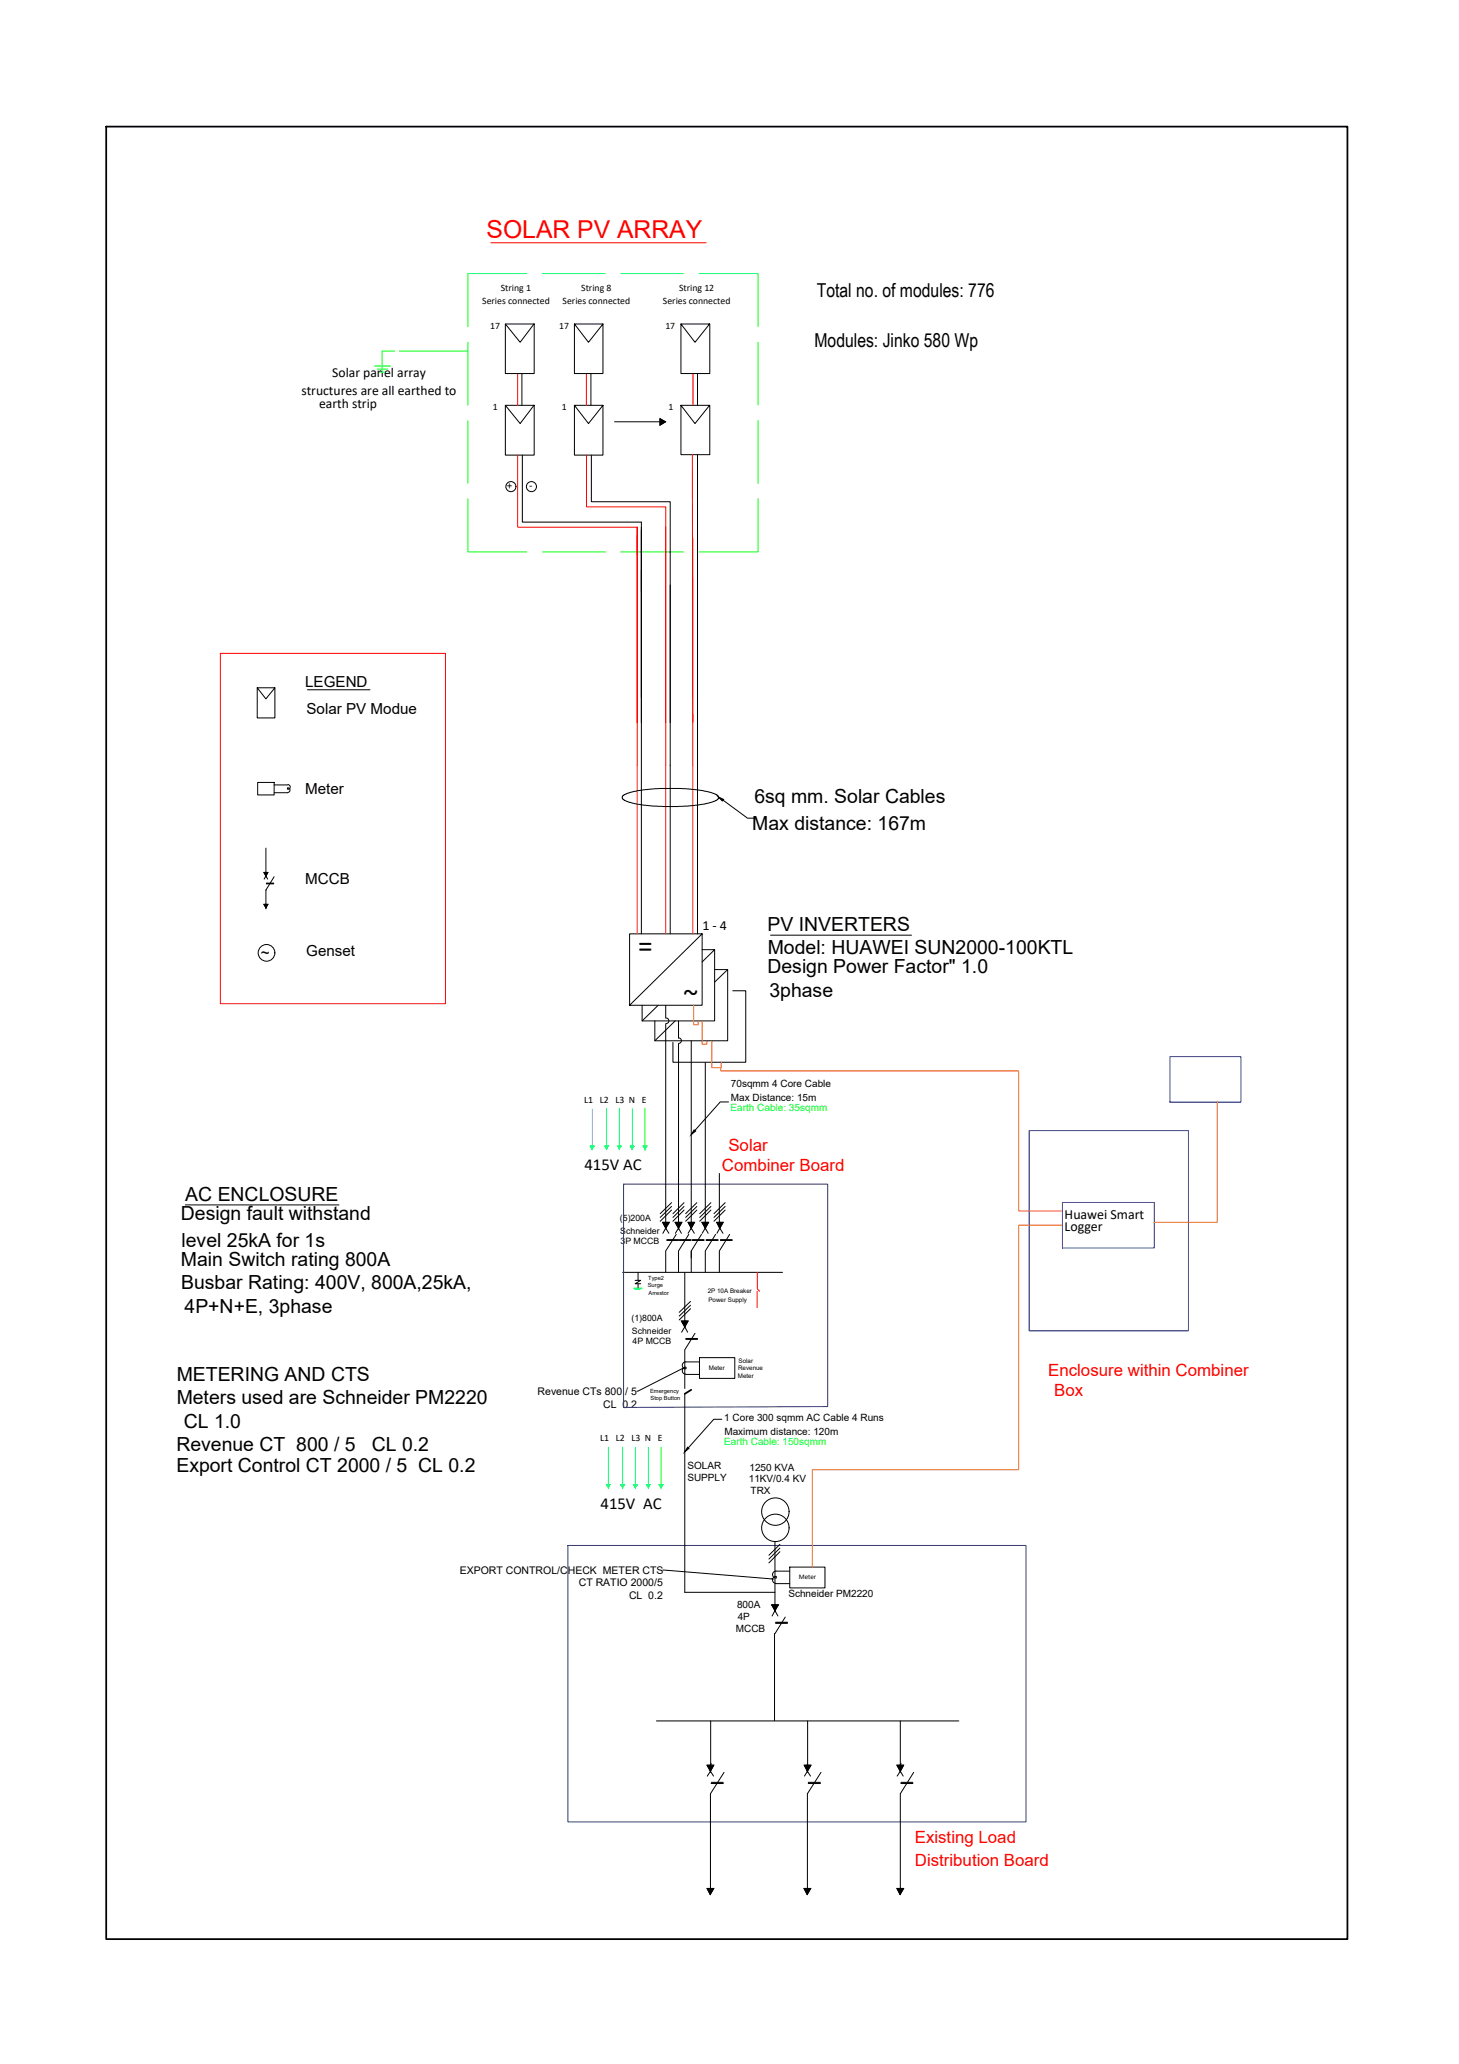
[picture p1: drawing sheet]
<svg xmlns="http://www.w3.org/2000/svg" width="210mm" height="297mm" viewBox="0 0 210 297" stroke-linecap="round" stroke-linejoin="round" font-family="sans-serif">
<!-- layer: 0 -->
<g fill="#000" stroke="#000" stroke-width=".14">
<path d="M95 60.3l.7 .4-.7 .5zM101.7 271.8h1l-.5 .8zM115.7 271.8h.9l-.5 .8zM129 271.8h1l-.5 .8z"/>
<path d="M38.3 130.2h.2l-.2 .4zM38 130.2l.3 .4v-.4z"/>
<path d="M38.3 125.6h.2l-.2 .5zM38 125.6l.3 .5v-.5z"/>
<path d="M111.5 231h.5l-.5 .8zM111 231l.5 .8v-.8z"/>
<path d="M102.2 254h.5l-.5 .9zM101.7 254l.5 .9v-.9z"/>
<path d="M116.2 254h.5l-.5 .9zM115.7 254l.5 .9v-.9z"/>
<path d="M129.5 254h.5l-.5 .9zM129 254l.5 .9v-.9z"/>
</g>
<!-- layer: AC_combiner1 -->
<g fill="#000" stroke="#000" stroke-width=".14">
<path d="M95.8 175.9h.5l-.5 .8zM95.3 175.9l.5 .8v-.8z"/>
<path d="M97.6 175.9h.5l-.5 .8zM97.1 175.9l.5 .8v-.8z"/>
<path d="M99.4 175.9h.5l-.5 .8zM99 175.9l.4 .8v-.8z"/>
<path d="M101.5 175.9h.4l-.4 .8zM101 175.9l.5 .8v-.8z"/>
<path d="M103.6 175.9h.4l-.4 .8zM103.1 175.9l.5 .8v-.8z"/>
<path d="M98.5 190.1h.5l-.5 .9zM98 190.1l.5 .9v-.9z"/>
</g>
<!-- layer: Junction boxes -->
<g fill="#0ff" stroke="#0ff" stroke-width=".14">
<path d="M85.2 164.9h.3l-.3 .5zM84.9 164.9l.3 .5v-.5z"/>
<path d="M87.3 164.9h.3l-.3 .5zM87 164.9l.3 .5v-.5z"/>
<path d="M89.1 164.9h.3l-.3 .5zM88.8 164.9l.3 .5v-.5z"/>
<path d="M90.6 164.9l.4 .5v-.5zM91 164.9h.2l-.2 .5z"/>
<path d="M87.5 213.6h.3l-.3 .5zM87.2 213.6l.3 .5v-.5z"/>
<path d="M89.6 213.6h.3l-.3 .5zM89.3 213.6l.3 .5v-.5z"/>
<path d="M91.4 213.6h.3l-.3 .5zM91.1 213.6l.3 .5v-.5z"/>
<path d="M93 213.6l.3 .5v-.5zM93.3 213.6h.2l-.2 .5z"/>
</g>
<!-- layer: 2_WALLS -->
<path d="M103.3 114.7l.8 .3-.2 .3zM99.9 162.6l.2 .2-.7 .5zM98.9 208.3l.2 .1-.6 .5z" fill="#000" stroke="#000" stroke-width=".14"/>
<!-- layer: Junction boxes -->
<g fill="#0f0" stroke="#0f0" stroke-width=".14">
<path d="M92.5 164.9l.3 .5v-.5zM92.8 164.9h.3l-.3 .5z"/>
<path d="M94.8 213.6l.3 .5v-.5zM95.1 213.6h.3l-.3 .5z"/>
</g>
<!-- layer: 0 -->
<g fill="none" stroke="#000" stroke-width=".14">
<path d="M72.7 58.3h4.2v7.2h-4.2zM72.7 58.3l2.1 2.7 2-2.7M72.7 46.6h4.2v7.2h-4.2zM72.7 46.6l2.1 2.7 2-2.7M75.1 53.8v4.5M82.6 58.3v7.2h4.1v-7.2l-2 2.7-2.1-2.7h4.1M82.6 46.6v7.2h4.1v-7.2l-2 2.7-2.1-2.7h4.1M85 53.8v4.5M98 58.3v7.1h4.1v-7.1l-2.1 2.7-2-2.7h4.1M98 46.6v7.2h4.1v-7.2l-2.1 2.7-2-2.7h4.1M100.3 53.8v4.5M75.1 65.5v9.6h17.2"/>
<path d="M85.1 65.5v6.7h11.3v31.8M88.4 60.7h6.8M92.3 75.9v58.5M95 60.3l.7 .4-.7 .5zM100.3 65.4v69M37 99v4.3h2.5v-4.3l-1.2 1.6-1.3-1.6h2.5M44.2 99.3h9M96.4 84.2v50.2M37.1 112.6h2.3v1.8h-2.3zM39.4 113h2M39.4 114.1h2M41.4 113.4a.33 .33 0 0 1 .3 .3 .33 .33 0 0 1-.3 .3"/>
<path d="M41.4 112.9a.32 .32 0 0 1 .4 .4 .32 .32 0 0 1-.4 .2v-.1M38 130.2h.5l-.2 .4zM38 125.6h.5l-.2 .5zM38 126.5l.3-.4 .2 .4M38.3 122.1v4M38.3 128.1v2.1M38.3 127.1h1.1M38.3 127.2h1.1M39.4 126.2l-1.1 1.9M101 134.4v10.3h-10.4v-10.3h10.4l-10.4 10.3M101 136.7h1.8l-1.8 1.7M102.8 136.7v10.2h-10.4v-2.2"/>
<path d="M102.8 139.5h1.9v10.3h-10.5v-2.9M104.7 139.5l-1.9 1.8M94.7 144.7l-2.3 2.2M95.8 144.7v1.8M95.8 147.3v28.6M95.8 146.5a.4 .4 0 0 1 .4 .4 .4 .4 0 0 1-.4 .4M97.1 146.9l-2.9 2.9M97.6 146.9v2.5M97.6 150.2v25.7M97.6 149.4a.4 .4 0 0 1 .4 .4 .4 .4 0 0 1-.4 .4M99.4 149.8v26.9M105.4 142.6h1.9v10.3h-10.5v-2.9"/>
<path d="M26.7 173.4h22.1M98.5 200.6v28.6h13M95.4 226l15.7 1.2M111 231h1l-.5 .8zM111.1 232.6l.4-.8 .4 .8M111.4 235.1v12.5M111.5 221.9v9.1M111.6 233.5h1.7M111.6 233.6h1.7M111.6 227.9h2M111.6 226.9a.5 .5 0 0 0-.5 .5 .5 .5 0 0 0 .6 .5M112.2 222.3l-1.6 1.5"/>
<path d="M112.2 222.8l-1.6 1.6M112.2 223.3l-1.6 1.6M113 232.7l-1.5 2.4M113.6 225.5h5.1v3h-5.1zM94.4 247.7h43.5M101.7 254h1l-.5 .9zM101.8 255.6l.4-.7 .5 .7M102.2 247.7v6.3M102.3 256.7h1.7M102.3 256.6h1.7M102.3 256.5h1.7M104.2 255.1l-2 3v13.7"/>
<path d="M115.7 254h1l-.5 .9zM115.7 255.6l.5-.7 .4 .7M116.2 247.7v6.3M116.3 256.6h1.7M116.3 256.7h1.7M116.3 256.5h1.7M118.1 255.1l-1.9 3v13.7M129 254h1l-.5 .9zM129.1 255.6l.4-.7 .4 .7M129.5 247.7v6.3M129.6 256.6h1.7M129.6 256.7h1.7"/>
<path d="M129.6 256.5h1.7M131.5 255.1l-2 3v13.7"/>
<circle cx="73.5" cy="70" r=".73"/>
<circle cx="76.5" cy="70" r=".73"/>
<circle cx="38.3" cy="137.1" r="1.2"/>
<circle cx="111.5" cy="219.9" r="1.97"/>
<circle cx="111.5" cy="217.5" r="1.97"/>
</g>
<!-- layer: th_0 -->
<path d="M92.3 76.3v8.9M98.7 196.8a.5 .5 0 0 0-.5 .5 .5 .5 0 0 0 .5 .5M98.7 196a.5 .5 0 0 0-.5 .5 .5 .5 0 0 0 .5 .5M98.7 196.7v.3M100.6 195.4h5.1v3h-5.1zM111.6 226.1a.5 .5 0 0 0-.5 .5 .5 .5 0 0 0 .5 .5M111.7 226.9v.2" fill="none" stroke="#000" stroke-width=".14"/>
<!-- layer: Hot -->
<path d="M74.5 65.5v10.4h17.2M84.4 65.5v7.4h11.4v31.1M95.8 75.9v34.2M99.6 65.4l.1 38.6M99.7 77.5v32.6M31.7 94h32.4v50.4h-32.4zM91.7 104v-28.1v34.2" fill="none" stroke="#f00" stroke-width=".14"/>
<!-- layer: th_0 -->
<path d="M70.6 34.9h31M91.7 77.1v2.7" fill="none" stroke="#f00" stroke-width=".14"/>
<!-- layer: Structure and Earthing -->
<g fill="none" stroke="#0f0" stroke-width=".14">
<path d="M75.8 39.4h-8.5v7.6M78 39.4h9.1M89.3 39.4h9M100.6 39.4h8.5v7.6M53.9 52.7h2.3M54.3 53.1h1.4M54.6 53.6h.4M56.8 50.5h-1.8v3.1h.4M57.4 50.5h9.9M67.3 49.3v9M109.1 49.3v9M67.3 71.8v7.6h8.5"/>
<path d="M67.3 60.5v9M78 79.4h9.1M89.3 79.4h9M109.1 71.8v7.6h-8.5M109.1 60.5v9"/>
</g>
<!-- layer: 0 -->
<path d="M74.5 53.8v4.5M84.4 53.8v4.5M99.7 53.8v4.5" fill="none" stroke="#f00" stroke-width=".14"/>
<!-- layer: DC combiner1 -->
<path d="M92.3 75.1v28.9" fill="none" stroke="#000" stroke-width=".14"/>
<!-- layer: Ac_cables -->
<g fill="none" stroke="#000" stroke-width=".14">
<path d="M96.6 173.1l-1.6 1.6M96.6 173.6l-1.6 1.6M96.6 174.1l-1.6 1.7M98.4 173.1l-1.6 1.6M98.4 173.6l-1.6 1.6M98.4 174.1l-1.6 1.7M100.3 173.1l-1.7 1.6M100.3 173.6l-1.7 1.6M100.3 174.1l-1.7 1.7M102.3 173.1l-1.6 1.6M102.3 173.6l-1.6 1.6M102.3 174.1l-1.6 1.7"/>
<path d="M104.3 173.1l-1.6 1.6M104.3 173.6l-1.6 1.6M104.3 174.1l-1.6 1.7M99.3 187.3l-1.6 1.6M99.3 187.8l-1.6 1.6M99.3 188.3l-1.6 1.7"/>
</g>
<!-- layer: AC_combiner1 -->
<g fill="none" stroke="#000" stroke-width=".14">
<path d="M95.3 175.9h1l-.5 .8zM95.4 177.5l.4-.8 .4 .8M95.9 178.5h1.7M95.9 178.4h1.7M97.1 175.9h1l-.5 .8zM97.2 177.5l.4-.8 .4 .8M97.3 177.6l-1.5 2.4v3.1M97.7 178.5h1.7M97.7 178.4h1.7M99 175.9h.9l-.5 .8zM99 177.5l.4-.8 .5 .8M99.1 177.6l-1.5 2.4v3.1"/>
<path d="M99.6 178.5h1.7M99.6 178.4h1.7M100.9 177.6l-1.5 2.4v3.1M101 175.9h.9l-.4 .8zM101 177.5l.5-.8 .4 .8M101.6 178.5h1.7M101.6 178.4h1.7M103 177.6l-1.5 2.4v3.1M103.1 175.9h.9l-.4 .8zM103.1 177.5l.5-.8 .4 .8M103.6 178.5h1.7M103.6 178.4h1.7"/>
<path d="M105 177.6l-1.5 2.4v3.1M98 190.1h1l-.5 .9zM98.1 191.7l.4-.7 .4 .7M98.7 192.7h1.6M98.7 192.8h1.6M98.7 192.6h1.6M100 191.9l-1.5 2.4v5.5M101.7 271.8h1l-.5 .8zM115.7 271.8h.9l-.5 .8zM129 271.8h1l-.5 .8z"/>
</g>
<!-- layer: Dimensions -->
<path d="M168.3 152.1h10.2v6.5h-10.2zM148.1 162.7h22.9v28.8h-22.9zM152.9 173.1h13.2v6.5h-13.2z" fill="none" stroke="#00f" stroke-width=".14"/>
<!-- layer: Hot -->
<path d="M91.7 110.1v24.3M95.8 110.1v24.3M99.7 110.1v24.3" fill="none" stroke="#eb1f24" stroke-width=".14"/>
<!-- layer: Junction boxes -->
<g fill="none" stroke="#0ff" stroke-width=".14">
<path d="M85.2 159.5v5.4M87.3 159.5v5.4M89.1 159.5v5.4M91 159.5v5.4M84.9 164.9h.6l-.3 .5zM87 164.9h.6l-.3 .5zM88.8 164.9h.6l-.3 .5zM90.6 164.9h.6l-.2 .5zM87.2 213.6h.6l-.3 .5zM87.5 208.2v5.4M89.3 213.6h.6l-.3 .5zM89.6 208.2v5.4"/>
<path d="M91.1 213.6h.6l-.3 .5zM91.4 208.2v5.4M93 213.6h.5l-.2 .5zM93.3 208.2v5.4"/>
</g>
<!-- layer: 2_WALLS -->
<path d="M104 115.1l3.5 2.6h1.2M104.8 158.6h-1.2l-3.6 4.1M103.9 204.3h-1.2l-3.7 4.1" fill="none" stroke="#000" stroke-width=".14"/>
<!-- layer: Inverters2 -->
<path d="M89.5 114.6l.5-.3 .7-.3 1.9-.3 2.3-.2h3.1l2.3 .2 1.9 .3 1 .4 .2 .4-.1 .2-.5 .3-1.7 .5-2.1 .2-3.6 .1-2.8-.2-1.6-.3-1.2-.4-.3-.2z" fill="none" stroke="#000" stroke-width=".14"/>
<!-- layer: Dimensions -->
<path d="M81.7 222.4h65.9v39.8h-65.9z" fill="none" stroke="#293189" stroke-width=".14"/>
<!-- layer: t8_0 -->
<path d="M91.8 183.1v1.2M91.8 184.7v.7" fill="none" stroke="#000" stroke-width=".14"/>
<path d="M91.2 185.4h1.2M91.3 185.5h.9M91.4 185.6h.6" fill="none" stroke="#0f0" stroke-width=".14"/>
<!-- layer: Text1 -->
<path d="M110.9 134.6h20.2" fill="none" stroke="#000" stroke-width=".14"/>
<!-- layer: Junction boxes -->
<path d="M92.8 159.5v5.4M92.5 164.9h.6l-.3 .5zM94.8 213.6h.6l-.3 .5zM95.1 208.2v5.4" fill="none" stroke="#0f0" stroke-width=".14"/>
<!-- layer: WALLS -->
<path d="M101.5 152.9v23.8M103.5 168.9v7.8M89.6 183.1h23M91.4 184.3h.8l-.8 .4h.8M98.5 183.1v7.9M98.6 196h2M98.6 197.8h2M99.4 180v1.1M111.6 226.1h2" fill="none" stroke="#000" stroke-width=".14"/>
<!-- layer: t6_0 -->
<path d="M89.7 170.4h29.4v32l-29.4 .2z" fill="none" stroke="#293189" stroke-width=".14"/>
<!-- layer: main layer -->
<path d="M98.3 196.9l-6.7 3.3" fill="none" stroke="#000" stroke-width=".14"/>
<!-- layer: AC combiner -->
<path d="M99.8 144.7v2.8h.6v-.6M101 146.9v3.4h.7v-.5M102.4 149.8v3.8h1.3v-.7M103.7 153.6v.5h42.9v20.2h6.2M175.1 158.5v17.4h-9M152.8 176.3h-6.2v35.2h-29.7v14" fill="none" stroke="#dd6e00" stroke-width=".14"/>
<!-- layer: main layer -->
<path d="M99.4 200l-.9 .6" fill="none" stroke="#000" stroke-width=".25"/>
<path d="M108.9 185.8v2.4M109 183.1v2.4l.3 .3" fill="none" stroke="#f00" stroke-width=".14"/>
<!-- layer: BORDER -->
<path d="M15.3 18.2h178.6v260.9h-178.6z" fill="none" stroke="#000" stroke-width=".25"/>
<g font-size="4.2">
<text x="91.8" y="137.4">=</text>
<text x="98.3" y="144.7">~</text>
</g>
<text font-size="3.6" fill="#f00" x="70" y="34.3">SOLAR PV ARRAY</text>
<g font-size="2.8">
<text x="117.5" y="42.8">Total no. of modules: 776</text>
<text x="117.2" y="49.9">Modules: Jinko 580 Wp</text>
<text x="108.2" y="119.4">Max distance: 167m</text>
<text x="108.5" y="115.6">6sq mm. Solar Cables</text>
<text x="110.4" y="134">PV INVERTERS</text>
<text x="110.5" y="137.4">Model: HUAWEI SUN2000-100KTL</text>
<text x="110.4" y="140.1">Design Power Factor&quot; 1.0</text>
<text x="110.7" y="143.4">3phase</text>
<text x="26.7" y="172.9">AC ENCLOSURE</text>
<text x="26" y="175.6">Design fault withstand</text>
<text x="26.1" y="179.5">level 25kA for 1s</text>
<text x="26" y="182.3">Main Switch rating 800A</text>
<text x="26.1" y="185.5">Busbar Rating: 400V, 800A,25kA,</text>
<text x="26.6" y="188.9">4P+N+E, 3phase</text>
<text x="25.4" y="198.8">METERING AND CTS</text>
<text x="25.4" y="202.1">Meters used are Schneider PM2220</text>
<text x="25.4" y="208.8">Revenue CT 800 / 5</text>
<text x="26.5" y="205.5">CL 1.0</text>
<text x="53.5" y="208.8">CL 0.2</text>
<text x="25.4" y="211.9">Export Control CT 2000 / 5 CL 0.2</text>
</g>
<g font-size="2.4" fill="#f00">
<text x="104.8" y="165.6">Solar</text>
<text x="103.9" y="168.5">Combiner Board</text>
<text x="150.8" y="198">Enclosure within Combiner</text>
<text x="151.7" y="200.8">Box</text>
<text x="131.6" y="265.3">Existing Load</text>
<text x="131.6" y="268.6">Distribution Board</text>
</g>
<g font-size="2.4">
<text x="84.1" y="168.4">415V AC</text>
<text x="86.4" y="217.1">415V AC</text>
</g>
<g font-size="2.2">
<text x="43.9" y="98.9">LEGEND</text>
<text x="44.1" y="102.8">Solar PV Modue</text>
<text x="43.9" y="114.3">Meter</text>
<text x="43.9" y="127.3">MCCB</text>
<text x="37.5" y="137.9">~</text>
<text x="44.1" y="137.6">Genset</text>
</g>
<g font-size="2">
<text x="43.4" y="56.8">structures are all earthed to</text>
<text x="45.9" y="58.7">earth strip</text>
<text x="47.8" y="54.3">Solar panel array</text>
<text x="101" y="133.8">1 - 4</text>
<text x="153.2" y="175.5">Huawei Smart</text>
<text x="153.2" y="177.2">Logger</text>
</g>
<g font-size="1.6">
<text x="72.9" y="70.4">+</text>
<text x="76.1" y="70.4">-</text>
</g>
<g font-size="1.5">
<text x="77.3" y="200.8">Revenue CTs 800 / 5</text>
<text x="86.8" y="202.6">CL 0.2</text>
<text x="66.1" y="226.5">EXPORT CONTROL/CHECK METER CTS</text>
<text x="83.3" y="228.3">CT RATIO 2000/5</text>
<text x="90.5" y="230.1">CL 0.2</text>
</g>
<g font-size="1.4">
<text x="72" y="41.9">String 1</text>
<text x="83.6" y="41.9">String 8</text>
<text x="97.7" y="41.9">String 12</text>
<text x="69.4" y="43.7">Series connected</text>
<text x="70.5" y="47.3">17</text>
<text x="80.5" y="47.3">17</text>
<text x="80.9" y="43.7">Series connected</text>
<text x="95.4" y="43.7">Series connected</text>
<text x="95.7" y="47.3">17</text>
<text x="70.9" y="59">1</text>
<text x="80.8" y="59">1</text>
<text x="96.2" y="59">1</text>
<text x="84" y="158.7">L1 L2 L3 N E</text>
<text x="105.2" y="158.4">Max Distance: 15m</text>
<text x="105.2" y="156.5">70sqmm 4 Core Cable</text>
<text x="86.3" y="207.5">L1 L2 L3 N E</text>
<text x="104.2" y="204.5">1 Core 300 sqmm AC Cable 4 Runs</text>
<text x="104.2" y="206.4">Maximum distance: 120m</text>
<text x="98.9" y="211.4">SOLAR</text>
<text x="98.9" y="213.2">SUPPLY</text>
<text x="107.7" y="213.3">11KV/0.4 KV</text>
<text x="107.8" y="211.7">1250 KVA</text>
<text x="108" y="215">TRX</text>
<text x="106" y="231.4">800A</text>
<text x="106.1" y="233.1">4P</text>
<text x="113.4" y="229.8">Schneider PM2220</text>
<text x="105.9" y="234.9">MCCB</text>
</g>
<g font-size="1.4" fill="#0f0">
<text x="105.1" y="159.9">Earth Cable: 35sqmm</text>
<text x="104.2" y="207.9">Earth Cable: 150sqmm</text>
</g>
<g font-size="1.3">
<text x="89.2" y="175.8">(5)200A</text>
<text x="89.2" y="177.6">Schneider</text>
<text x="89.3" y="179">3P MCCB</text>
<text x="90.9" y="190.2">(1)800A</text>
<text x="90.9" y="191.9">Schneider</text>
<text x="91" y="193.4">4P MCCB</text>
</g>
<text font-size="1" x="114.9" y="227.3">Meter</text>
<g font-size=".9">
<text x="101.8" y="186.1">2P 10A Breaker</text>
<text x="101.9" y="187.3">Power Supply</text>
<text x="102" y="197.2">Meter</text>
<text x="106.2" y="197.2">Revenue</text>
<text x="106.3" y="196.1">Solar</text>
<text x="106.2" y="198.3">Meter</text>
</g>
<g font-size=".8">
<text x="93.2" y="185.2">Surge</text>
<text x="93.3" y="184.2">Type2</text>
<text x="93.3" y="186.3">Arrestor</text>
<text x="93.5" y="200.5">Emergency</text>
<text x="93.6" y="201.5">Stop Button</text>
</g>
</svg>
